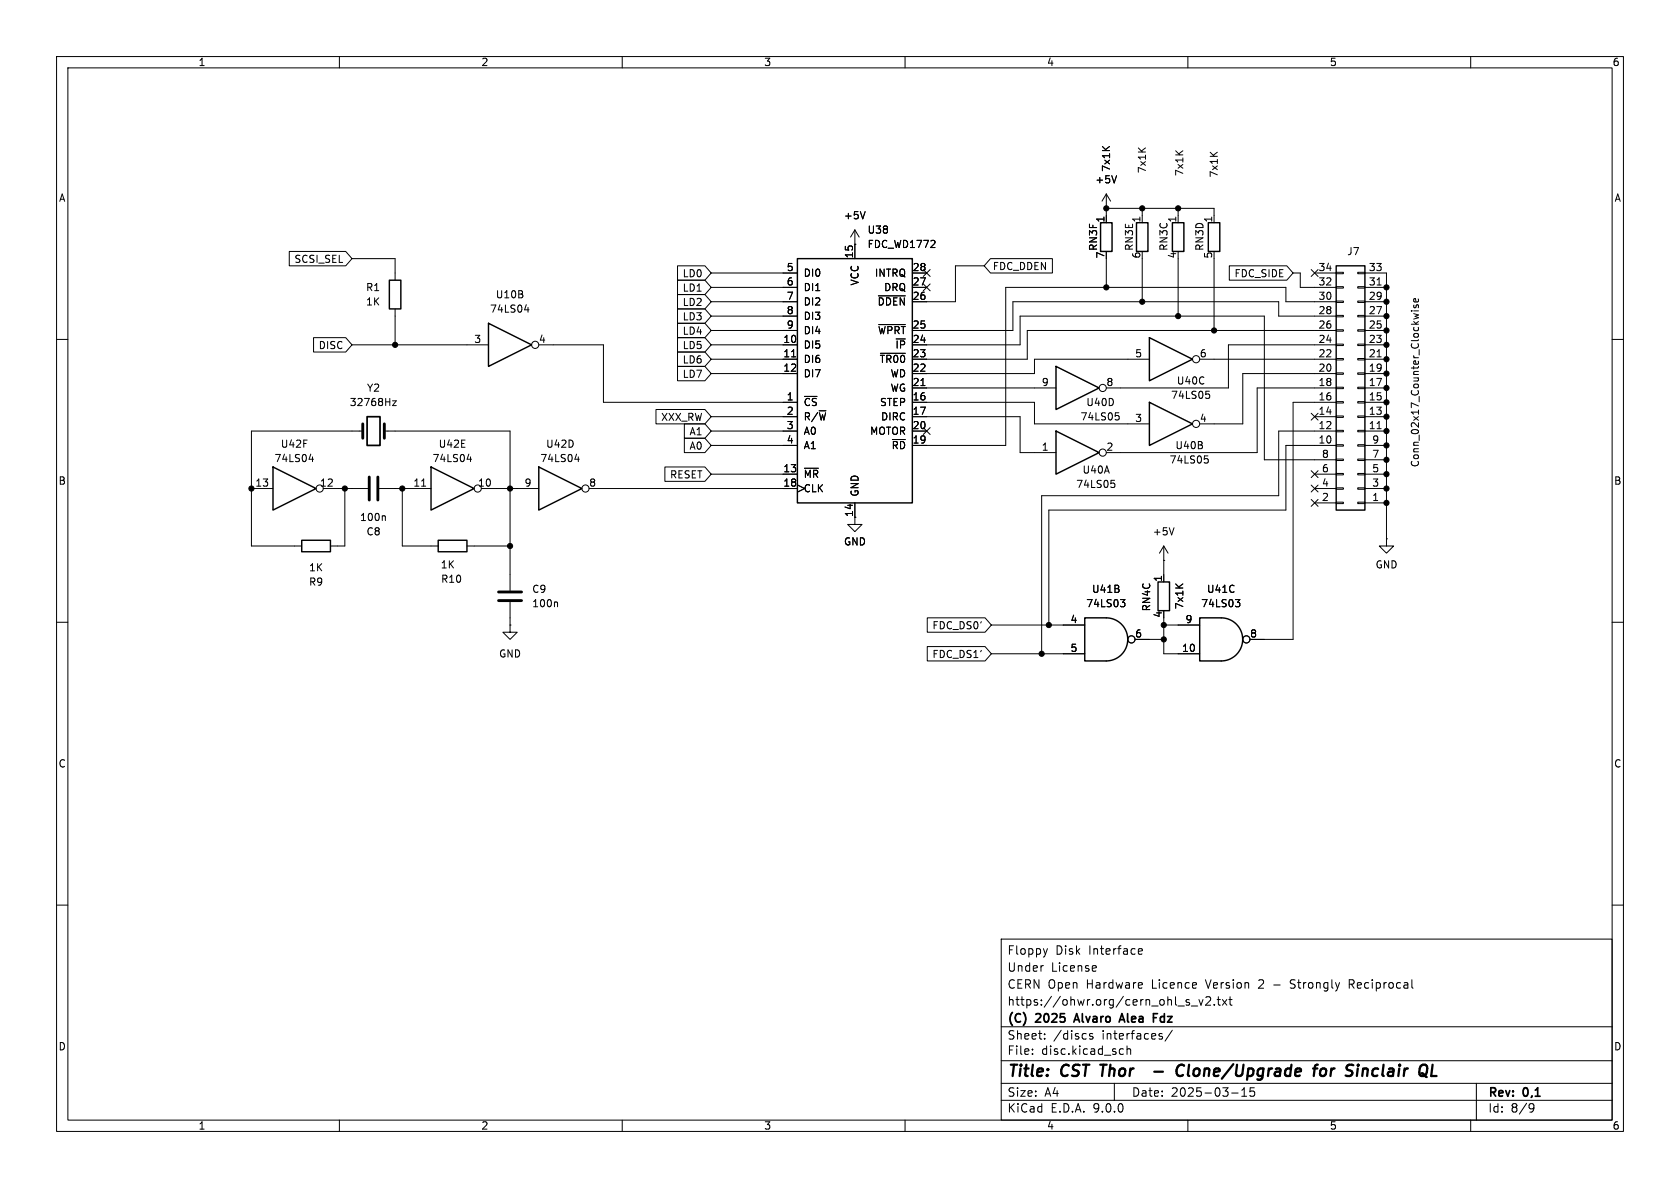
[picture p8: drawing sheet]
<svg xmlns="http://www.w3.org/2000/svg" width="297mm" height="210mm" viewBox="0 0 297 210" stroke-linecap="round" stroke-linejoin="round" font-family="sans-serif">
<g fill="none" stroke="#000" stroke-width=".18">
<path d="M10 10h277v190h-277zM12 12h273v186h-273zM60 10v2M110 10v2M160 10v2M210 10v2M260 10v2M152.9 37.4l-.4 1.3M195.6 36.8h.1M195.6 36.8h19v2.6M195.6 34.3v5.1M195.6 34.3l-.8 1.3"/>
<path d="M195.6 34.3l.7 1.3M197.4 31.1l-.4 1.2M201.9 36.8v2.6M208.3 36.8v2.6M51.1 44.4h10l1.1 1.3-1.1 1.3h-10zM55.4 59.7h5.7l1.1 1.3-1.1 1.2h-5.7zM62.2 45.7h7.6v3.8M69.8 54.6v6.4M92.7 54.8h.8M93.3 54.3v.9M119.8 59.7h4.8l1.1 1.3-1.1 1.2h-4.8zM119.8 52.1h4.8l1.1 1.2-1.1 1.3h-4.8z"/>
<path d="M119.8 49.5h4.8l1.1 1.3-1.1 1.3h-4.8zM119.8 54.6h4.8l1.1 1.3-1.1 1.3h-4.8zM119.8 57.1h4.8l1.1 1.3-1.1 1.3h-4.8zM119.8 47h4.8l1.1 1.3-1.1 1.2h-4.8zM125.7 58.4h15.3M125.7 55.9h15.3M125.7 53.3h15.3M125.7 50.8h15.3M125.7 48.3h15.3M151.1 43.2h.1M151.1 40.6l-.7 1.3M151.1 40.6l.8 1.3"/>
<path d="M151.1 40.6v5.1M155.3 52.3h4.7M155.3 57.4h4.7M161.3 50.8h2.5M161.3 48.3h2.5M163.2 50.2l1.2 1.2M163.2 47.7l1.2 1.2M164.4 50.2l-1.2 1.2M164.4 47.7l-1.2 1.2M174 47h-5.1v6.3h-7.6M175.1 45.7h11v2.6h-11l-1.1-1.3zM195.6 45.7v5.1"/>
<path d="M201.9 45.7v7.6M208.3 45.7v10.2M214.6 45.7v12.7M217.3 47h10.2l1.1 1.3-1.1 1.2h-10.2zM228.6 48.3h1.3v2.5h6.3M231.8 47.7l1.2 1.2M232.4 48.3h3.8M233 47.7l-1.2 1.2M236.2 58.3h1.3v.2h-1.3zM236.2 55.8h1.3v.2h-1.3zM236.2 53.2h1.3v.3h-1.3zM236.2 50.7h1.3v.2h-1.3z"/>
<path d="M236.2 48.1h1.3v.3h-1.3zM236.2 53.3h-8.9v-2.5h-49.5v27.9h-16.5M236.2 58.4h-54.6v5.1h-20.3M236.2 55.9h-10.1v-2.6h-47v5.1h-17.8M240 58.3h1.3v.2h-1.3zM240 55.8h1.3v.2h-1.3zM240 53.2h1.3v.3h-1.3zM240 50.7h1.3v.2h-1.3zM240 48.1h1.3v.3h-1.3zM241.3 58.4h3.8M241.3 55.9h3.8M241.3 53.3h3.8"/>
<path d="M241.3 50.8h3.8M241.3 48.3h3.8v47M243.4 50.4h.8M249.5 55h.1M249.9 55.4l.9 .3-.6 .2M249.9 55h.9M250 53.9l-.1 .3 .2 .2h.2l.1-.5h.3v.5M250.7 52.8l.1 .4-.2 .2-.6-.1v-.5h.2l.1 .6M10 60h2M62.2 61h24.2M64.1 76.2h-19.7v20.3h8.9M67.9 76.2h22.3v28.2"/>
<path d="M69.4 70.9h.7l-.7 .8h.7M95.2 61h11.5v10.1h34.3M116 72.4h8.6l1.1 1.3-1.1 1.2h-8.6zM119.8 64.8h4.8l1.1 1.2-1.1 1.3h-4.8zM119.8 62.2h4.8l1.1 1.3-1.1 1.3h-4.8zM121 77.5h3.6l1.1 1.2-1.1 1.3h-3.6zM121 74.9h3.6l1.1 1.3-1.1 1.3h-3.6zM125.7 78.7h15.3M125.7 76.2h15.3M125.7 73.7h15.3M125.7 66h15.3M125.7 63.5h15.3"/>
<path d="M125.7 61h15.3M139.9 63.1h.8M155.6 62.5h4.4M161.3 71.1h21.6v3.8h20.3M161.3 61h19v-5.1h43.2v25.4h12.7M161.3 76.2h2.5M161.3 73.7h19v6.3h6.4M161.3 68.6h25.4M162.8 68.2h.7M163.2 75.6l1.2 1.2M164.4 75.6l-1.2 1.2M197.2 73h.6"/>
<path d="M197.3 73.5h.3l.3 .2-.2 .5h-.4M203.2 63.5h-20.3v2.5h-21.6M212.1 63.5h24.1M213.2 69.2h.6M213.3 69.6h.3l.3 .3-.2 .5h-.4M231.8 73.1l1.2 1.2M232.4 73.7h3.8M233 73.1l-1.2 1.2M236.2 78.6h1.3v.3h-1.3zM236.2 76.1h1.3v.2h-1.3zM236.2 73.5h1.3v.3h-1.3zM236.2 71h1.3v.2h-1.3z"/>
<path d="M236.2 68.5h1.3v.2h-1.3zM236.2 65.9h1.3v.3h-1.3zM236.2 63.4h1.3v.2h-1.3zM236.2 60.8h1.3v.3h-1.3zM236.2 66h-16.5v8.9h-7.6M236.2 78.7h-8.9v11.5h-41.9v20.3M236.2 76.2h-10.1v11.4h-42v28M236.2 71.1h-7.6v41.9h-7.6M236.2 61h-19v7.6h-21.6M236.2 68.6h-14v11.4h-26.6M240 78.6h1.3v.3h-1.3zM240 76.1h1.3v.2h-1.3z"/>
<path d="M240 73.5h1.3v.3h-1.3zM240 71h1.3v.2h-1.3zM240 68.5h1.3v.2h-1.3zM240 65.9h1.3v.3h-1.3zM240 63.4h1.3v.2h-1.3zM240 60.8h1.3v.3h-1.3zM241.3 78.7h3.8M241.3 76.2h3.8M241.3 73.7h3.8M241.3 71.1h3.8M241.3 68.6h3.8M241.3 66h3.8"/>
<path d="M241.3 63.5h3.8M241.3 61h3.8M243.4 75.8h.8M243.4 63.1h.8M285 60h2M44.4 86.4h3.9M54.6 81.2h.8M55.2 80.8v.8M57.1 86.4h7.9M61 86.4v10.1h-2.6M67.1 86.4h9.1M67.9 91.2l.2 .2v.6"/>
<path d="M71.1 86.4v10.1h6.4M74.5 85.9h.8M82.5 96.5h7.7M82.6 81.2h.8M83.2 80.8v.8M85.1 86.4h10.1M101.6 81.2h.8M102.2 80.8v.8M104.1 86.4h36.9M117.5 82.5h7.1l1.1 1.3-1.1 1.3h-7.1zM125.7 83.8h15.3M141 85.7l1.2 .7-1.2 .6"/>
<path d="M142.2 82.8h2.5M151.1 88.9v3.8h1.3l-1.3 1.3-1.2-1.3h1.2M196.4 84.9h.6M196.6 85.4h.3l.2 .2-.1 .5-.4 .1M205.7 99.1h.1M205.7 96.5l-.7 1.3M205.7 96.5l.8 1.3M205.7 96.5v6.4M207.6 93.3l-.5 1.3M212.9 80.6h.6M213.1 81.1h.3l.2 .2-.1 .5-.4 .1M231.8 83.2l1.2 1.2"/>
<path d="M231.8 88.3l1.2 1.2M231.8 85.8l1.2 1.2M232.4 88.9h3.8M232.4 86.4h3.8M232.4 83.8h3.8M233 83.2l-1.2 1.2M233 88.3l-1.2 1.2M233 85.8l-1.2 1.2M236.2 88.8h1.3v.2h-1.3zM236.2 86.2h1.3v.3h-1.3zM236.2 83.7h1.3v.2h-1.3zM236.2 81.2h1.3v.2h-1.3z"/>
<path d="M240 88.8h1.3v.2h-1.3zM240 86.2h1.3v.3h-1.3zM240 83.7h1.3v.2h-1.3zM240 81.2h1.3v.2h-1.3zM241.3 88.9h3.8M241.3 86.4h3.8M241.3 83.8h3.8M241.3 81.3h3.8M245.1 95.3v1.2h1.3l-1.3 1.3-1.3-1.3h1.3M245.1 95.3h.1M10 110h2M90.2 110.5v1.3h1.2l-1.2 1.2-1.3-1.2h1.3"/>
<path d="M90.2 110.5h.1M90.2 106.4v4.1M98.4 106.4l.2 .2v.7M163.9 114.3h10.2l1.2 1.3-1.2 1.2h-10.2zM163.9 109.2h10.2l1.2 1.3-1.2 1.3h-10.2zM175.3 110.5h16.5M175.3 115.6h16.5M198.1 106h.8l-.5 .5 .4 .1 .1 .4-.3 .3h-.3M200.7 113h5M205.7 109.2v6.4h6.4M205.7 110.5h6.4M218.4 106h.8l-.4 .5 .3 .1 .1 .4-.3 .3h-.3"/>
<path d="M285 110h2M10 160h2M177 166h108v32h-108zM184.3 170.7h.2M185.2 167.7l-.4 1M193.6 170.7l.2 .4-.7 .1M193.7 171.6l-.1 .1M201.2 167.9l.3-.2h.2l.3 .2v.2l-.8 .1M201.2 168.5l.3 .2 .4-.1M201.7 173.7l.3 .4-.8 .1M201.9 174.6l-.2 .1M209.9 177.2l.3 .1 .1 .2-.2 .2h-.3"/>
<path d="M209.9 176.7l.3 .1M210.6 177.8h1.1M212 176.7l.3 1 .4-1M213.2 176.3l.5-.1 .3 .1v.3l-.9 1.1h.9M214.7 177.6v.1M215.2 176.7h.5M215.4 176.2v1.3l.3 .2M216.1 176.7l.8 1M216.9 176.7l-.8 1M217.2 176.7h.6M217.5 176.2v1.3l.3 .2M228.1 174.6l.2 .1"/>
<path d="M228.2 173.3l-.1 .2 .1 .3M238.5 174h.6M239.1 173.2h-.6v1.5M249.7 174.6l.1 .1M285 160h2M60 198v2M110 198v2M160 198v2M177 194.5h108M177 191.5h108M177 187.5h108M177 181.5h108"/>
<path d="M182.5 186.3v.1M182.5 185.5v.1M184.7 183.6v.1M184.7 182.8v.1M193.2 182.8l-.4-.1-.2 .2 .1 .2 .5 .2v.3h-.6M197 191.5v3M198.2 185.4l.4 .1M198.6 186.3l-.4 .1M199.2 185.5l.3-.1 .3 .1 .1 .9M199.2 184.9v1.5M205.1 183.2l.4 .1v.2l-.2 .2h-.3M205.1 182.7l.4 .1"/>
<path d="M207.2 182.1l-1.2 2M210 198v2M217.7 193.2h1.2M219.5 193.8h.9M219.5 192.7l.5-.4v1.5M221 192.3v.7l.2-.1h.5l.1 .6-.3 .3-.5-.1M260 198v2M261 191.5v6.5M271.2 195.4a1 1 0 0 1-.5 1.2h-.2M271.2 195.7l-.3 .3h-.3"/>
<circle cx="94.6" cy="61" r=".63"/>
<circle cx="194.9" cy="68.6" r=".63"/>
<circle cx="211.5" cy="74.9" r=".63"/>
<circle cx="211.5" cy="63.5" r=".63"/>
<circle cx="56.5" cy="86.4" r=".63"/>
<circle cx="84.5" cy="86.4" r=".63"/>
<circle cx="103.5" cy="86.4" r=".63"/>
<circle cx="194.9" cy="80" r=".63"/>
<circle cx="200" cy="113" r=".63"/>
<circle cx="220.3" cy="113" r=".63"/>
</g>
<path d="M204.1 189.4h1.5M209.3 188.4a.88 .88 0 0 0-1 0 .88 .88 0 0 0-.3 1 .69 .69 0 0 0 .3 .7 .69 .69 0 0 0 .8-.1M210.2 188.2l-.2 1.7 .3 .3M232.1 188.9h.8M233 188.2l-.4 .1-.1 .2-.2 1.7M233.5 189.1a.52 .52 0 0 1 .6-.2 .52 .52 0 0 1 .4 .4l-.1 .5a.55 .55 0 0 1-.5 .4 .55 .55 0 0 1-.6-.4zM235.4 188.9l-.2 1.3M235.8 188.9l-.5 .4M241.3 188.9l.4 .1 .1 .2-.1 1" fill="none" stroke="#000" stroke-width=".4"/>
<path d="M64.9 73.7h2.3v5h-2.3zM190.3 179.2l-.5 1.5M203.9 179.9h.5M203.9 179.2h.7M205.2 179.8v.7M190 180.3h.7M197.8 180.7l.5-1.5 .5 1.5M198 180.3h.7" fill="none" stroke="#000" stroke-width=".3"/>
<g fill="none" stroke="#000" stroke-width=".25">
<path d="M194.6 39.4h2v5.1h-2zM200.9 39.4h2v5.1h-2zM207.3 39.4h2v5.1h-2zM213.6 39.4h2v5.1h-2zM68.8 49.5h2.1v5.1h-2.1zM86.4 57.2l7.6 3.8-7.6 3.8zM141 45.7h20.3v43.2h-20.3zM203.2 59.7l7.6 3.8-7.6 3.8zM236.2 47h5.1v43.2h-5.1zM186.7 76.2l7.6 3.8-7.6 3.8zM186.7 64.8l7.6 3.8-7.6 3.8zM203.2 71.1l7.6 3.8-7.6 3.8z"/>
<path d="M48.3 82.6l7.6 3.8-7.6 3.8zM53.3 95.5h5.1v2h-5.1zM76.2 82.6l7.6 3.8-7.6 3.8zM77.5 95.5h5v2h-5zM95.2 82.6l7.7 3.8-7.7 3.8zM191.8 109.2h3.8a3.8 3.8 0 0 1 3.8 3.8 3.8 3.8 0 0 1-3.8 3.8h-3.8zM204.7 102.9h2.1v5.1h-2.1zM212.1 109.2h3.8a3.8 3.8 0 0 1 3.8 3.8 3.8 3.8 0 0 1-3.8 3.8h-3.8z"/>
</g>
<path d="M64.1 74.9v2.6M67.9 74.9v2.6M65.3 84.3v4.1M66.8 84.3v4.1M88.1 106.2h4.1M88.1 104.6h4.1" fill="none" stroke="#000" stroke-width=".51"/>
<g fill="#000" stroke="#000" stroke-width=".18">
<circle cx="195.6" cy="36.8" r=".46"/>
<circle cx="201.9" cy="36.8" r=".46"/>
<circle cx="208.3" cy="36.8" r=".46"/>
<circle cx="195.6" cy="50.8" r=".46"/>
<circle cx="201.9" cy="53.3" r=".46"/>
<circle cx="208.3" cy="55.9" r=".46"/>
<circle cx="214.6" cy="58.4" r=".46"/>
<circle cx="245.1" cy="55.9" r=".46"/>
<circle cx="245.1" cy="58.4" r=".46"/>
<circle cx="245.1" cy="53.3" r=".46"/>
<circle cx="245.1" cy="50.8" r=".46"/>
<circle cx="69.8" cy="61" r=".46"/>
<circle cx="245.1" cy="78.7" r=".46"/>
<circle cx="245.1" cy="71.1" r=".46"/>
<circle cx="245.1" cy="68.6" r=".46"/>
<circle cx="245.1" cy="73.7" r=".46"/>
<circle cx="245.1" cy="61" r=".46"/>
<circle cx="245.1" cy="66" r=".46"/>
<circle cx="245.1" cy="76.2" r=".46"/>
<circle cx="245.1" cy="63.5" r=".46"/>
<circle cx="44.4" cy="86.4" r=".46"/>
<circle cx="61" cy="86.4" r=".46"/>
<circle cx="71.1" cy="86.4" r=".46"/>
<circle cx="90.2" cy="96.5" r=".46"/>
<circle cx="90.2" cy="86.4" r=".46"/>
<circle cx="245.1" cy="81.3" r=".46"/>
<circle cx="245.1" cy="88.9" r=".46"/>
<circle cx="245.1" cy="86.4" r=".46"/>
<circle cx="245.1" cy="83.8" r=".46"/>
<circle cx="184.1" cy="115.6" r=".46"/>
<circle cx="185.4" cy="110.5" r=".46"/>
<circle cx="205.7" cy="113" r=".46"/>
<circle cx="205.7" cy="110.5" r=".46"/>
</g>
<g font-size="2.8">
<text x="178" y="190.9">Title:</text>
<text x="187.7" y="190.9">CST Thor</text>
<text x="211.2" y="190.9">Clone/Upgrade</text>
<text x="236.3" y="190.9">for</text>
<text x="242.8" y="190.9">Sinclair</text>
</g>
<g font-size="2.1">
<text x="178" y="172">Under</text>
<text x="178" y="169">Floppy</text>
<text x="185.8" y="172">License</text>
<text x="186.6" y="169">Disk</text>
<text x="192.5" y="169">Interface</text>
<text x="178" y="178">https://ohwr.org/cern_ohl_s_v2.txt</text>
<text x="178" y="175">CERN Open</text>
<text x="192.1" y="175">Hardware</text>
<text x="203.8" y="175">Licence</text>
<text x="213.5" y="175">Version</text>
<text x="222.9" y="175">2</text>
<text x="225.7" y="175">-</text>
<text x="228.8" y="175">Strongly</text>
<text x="239.3" y="175">Reciprocal</text>
<text x="178" y="184">Sheet:</text>
<text x="178" y="181.2">(C)</text>
<text x="183.2" y="181.2">2025</text>
<text x="186.2" y="184">/discs</text>
<text x="190.7" y="181.2">Alvaro</text>
<text x="194.9" y="184">interfaces/</text>
<text x="199.3" y="181.2">Alea</text>
<text x="205.8" y="181.2">Fdz</text>
<text x="178" y="186.7">File:</text>
<text x="184.1" y="186.7">disc.kicad_sch</text>
<text x="178" y="196.9">KiCad</text>
<text x="178" y="194.1">Size:</text>
<text x="184.7" y="194.1">A4</text>
<text x="185.7" y="196.9">E.D.A.</text>
<text x="193.3" y="196.9">9.0.0</text>
<text x="200" y="194.1">Date:</text>
<text x="207" y="194.1">2025-03-15</text>
<text x="263" y="194.3">Rev:</text>
<text x="263" y="196.9">Id:</text>
<text x="267.1" y="196.9">8/9</text>
<text x="269.4" y="194.3">0,1</text>
</g>
<g font-size="1.8">
<text x="35" y="11.9">1</text>
<text x="85" y="11.9">2</text>
<text x="135" y="11.9">3</text>
<text x="185" y="11.9">4</text>
<text x="235" y="11.9">5</text>
<text x="285" y="11.9">6</text>
<text x="10.3" y="35.9">A</text>
<text x="193.5" y="32.6">+5V</text>
<text x="196.4" y="30.5" transform="rotate(-90 196.4 30.5)">7x1K</text>
<text x="202.8" y="30.7" transform="rotate(-90 202.8 30.7)">7x1K</text>
<text x="209.4" y="31.2" transform="rotate(-90 209.4 31.2)">7x1K</text>
<text x="215.5" y="31.5" transform="rotate(-90 215.5 31.5)">7x1K</text>
<text x="285.3" y="35.9">A</text>
<text x="149.1" y="39">+5V</text>
<text x="153.3" y="41.5">U38</text>
<text x="195.3" y="39.4" transform="rotate(-90 195.3 39.4)">1</text>
<text x="201.7" y="39.4" transform="rotate(-90 201.7 39.4)">1</text>
<text x="208" y="39.4" transform="rotate(-90 208 39.4)">1</text>
<text x="214.4" y="39.4" transform="rotate(-90 214.4 39.4)">1</text>
<text x="51.9" y="46.7">SCSI_SEL</text>
<text x="150.9" y="45.8" transform="rotate(-90 150.9 45.8)">15</text>
<text x="153.3" y="44">FDC_WD1772</text>
<text x="175.4" y="47.9">FDC_DDEN</text>
<text x="194.2" y="44.4" transform="rotate(-90 194.2 44.4)">RN3F</text>
<text x="195.3" y="45.8" transform="rotate(-90 195.3 45.8)">7</text>
<text x="200.5" y="44.4" transform="rotate(-90 200.5 44.4)">RN3E</text>
<text x="201.7" y="45.8" transform="rotate(-90 201.7 45.8)">6</text>
<text x="206.6" y="44.4" transform="rotate(-90 206.6 44.4)">RN3C</text>
<text x="208" y="45.8" transform="rotate(-90 208 45.8)">4</text>
<text x="213" y="44.4" transform="rotate(-90 213 44.4)">RN3D</text>
<text x="214.4" y="45.8" transform="rotate(-90 214.4 45.8)">5</text>
<text x="238.1" y="45.3">J7</text>
<text x="64.6" y="51.7">R1</text>
<text x="87.6" y="52.9">U10B</text>
<text x="120.6" y="51.8">LD1</text>
<text x="120.6" y="49.2">LD0</text>
<text x="139" y="48">5</text>
<text x="139" y="50.5">6</text>
<text x="139" y="53.1">7</text>
<text x="142" y="49.1">DI0</text>
<text x="142" y="51.7">DI1</text>
<text x="152" y="50.6" transform="rotate(-90 152 50.6)">VCC</text>
<text x="154.6" y="49.1">INTRQ</text>
<text x="156.2" y="51.7">DRQ</text>
<text x="161.2" y="48">28</text>
<text x="161.2" y="50.5">27</text>
<text x="161.2" y="53.1">26</text>
<text x="218.1" y="49.2">FDC_SIDE</text>
<text x="233" y="53.1">30</text>
<text x="233" y="50.5">32</text>
<text x="233" y="48">34</text>
<text x="241.9" y="53.1">29</text>
<text x="241.9" y="50.5">31</text>
<text x="241.9" y="48">33</text>
<text x="64.6" y="54.2">1K</text>
<text x="86.5" y="55.5">74LS04</text>
<text x="120.6" y="54.3">LD2</text>
<text x="120.6" y="56.8">LD3</text>
<text x="120.6" y="59.4">LD4</text>
<text x="139" y="55.6">8</text>
<text x="139" y="58.2">9</text>
<text x="142" y="54.2">DI2</text>
<text x="142" y="56.7">DI3</text>
<text x="142" y="59.3">DI4</text>
<text x="155.1" y="54.2">~{DDEN}</text>
<text x="155.1" y="59.3">~{WPRT}</text>
<text x="161.2" y="58.2">25</text>
<text x="233" y="58.2">26</text>
<text x="233" y="55.6">28</text>
<text x="241.9" y="58.2">25</text>
<text x="241.9" y="55.6">27</text>
<text x="56.2" y="61.9">DISC</text>
<text x="83.7" y="60.7">3</text>
<text x="95.2" y="60.7">4</text>
<text x="120.6" y="61.9">LD5</text>
<text x="120.6" y="64.5">LD6</text>
<text x="138.4" y="60.7">10</text>
<text x="138.4" y="63.2">11</text>
<text x="138.4" y="65.8">12</text>
<text x="142" y="61.8">DI5</text>
<text x="142" y="64.4">DI6</text>
<text x="155.4" y="64.4">~{TR00}</text>
<text x="158.2" y="61.8">~{IP}</text>
<text x="161.2" y="60.7">24</text>
<text x="161.2" y="63.2">23</text>
<text x="161.2" y="65.8">22</text>
<text x="200.6" y="63.2">5</text>
<text x="212" y="63.2">6</text>
<text x="233" y="65.8">20</text>
<text x="233" y="63.2">22</text>
<text x="233" y="60.7">24</text>
<text x="241.9" y="65.8">19</text>
<text x="241.9" y="63.2">21</text>
<text x="241.9" y="60.7">23</text>
<text x="61.7" y="72">32768Hz</text>
<text x="64.8" y="69.4">Y2</text>
<text x="120.6" y="67">LD7</text>
<text x="139" y="70.9">1</text>
<text x="142" y="66.9">DI7</text>
<text x="142" y="72">~{CS}</text>
<text x="155.5" y="72">STEP</text>
<text x="157.3" y="66.9">WD</text>
<text x="157.3" y="69.4">WG</text>
<text x="161.2" y="68.3">21</text>
<text x="161.2" y="70.9">16</text>
<text x="184.1" y="68.3">9</text>
<text x="192" y="72">U40D</text>
<text x="195.5" y="68.3">8</text>
<text x="206.9" y="70.7">74LS05</text>
<text x="208" y="68.2">U40C</text>
<text x="233" y="70.9">16</text>
<text x="233" y="68.3">18</text>
<text x="241.9" y="70.9">15</text>
<text x="241.9" y="68.3">17</text>
<text x="116.8" y="74.6">XXX_RW</text>
<text x="121.8" y="77.2">A1</text>
<text x="139" y="73.4">2</text>
<text x="139" y="75.9">3</text>
<text x="142" y="74.5">R/~{W}</text>
<text x="142" y="77.1">A0</text>
<text x="153.7" y="77.1">MOTOR</text>
<text x="155.7" y="74.5">DIRC</text>
<text x="161.2" y="73.4">17</text>
<text x="161.2" y="75.9">20</text>
<text x="190.9" y="74.5">74LS05</text>
<text x="200.6" y="74.7">3</text>
<text x="212" y="74.7">4</text>
<text x="233" y="75.9">12</text>
<text x="233" y="73.4">14</text>
<text x="241.9" y="75.9">11</text>
<text x="241.9" y="73.4">13</text>
<text x="48.4" y="81.9">74LS04</text>
<text x="49.5" y="79.3">U42F</text>
<text x="76.4" y="81.9">74LS04</text>
<text x="77.5" y="79.3">U42E</text>
<text x="95.4" y="81.9">74LS04</text>
<text x="96.4" y="79.3">U42D</text>
<text x="121.8" y="79.7">A0</text>
<text x="138.4" y="83.6">13</text>
<text x="139" y="78.5">4</text>
<text x="142" y="79.6">A1</text>
<text x="157.5" y="79.6">~{RD}</text>
<text x="161.2" y="78.5">19</text>
<text x="184.1" y="79.8">1</text>
<text x="191.3" y="83.9">U40A</text>
<text x="195.5" y="79.8">2</text>
<text x="206.7" y="82.1">74LS05</text>
<text x="207.7" y="79.6">U40B</text>
<text x="233" y="78.5">10</text>
<text x="233.6" y="83.6">6</text>
<text x="233.6" y="81">8</text>
<text x="242.5" y="83.6">5</text>
<text x="242.5" y="81">7</text>
<text x="242.5" y="78.5">9</text>
<text x="251.1" y="82.7" transform="rotate(-90 251.1 82.7)">Conn_02x17_Counter_Clockwise</text>
<text x="10.3" y="85.9">B</text>
<text x="45" y="86.1">13</text>
<text x="56.5" y="86.1">12</text>
<text x="73" y="86.1">11</text>
<text x="84.4" y="86.1">10</text>
<text x="92.6" y="86.1">9</text>
<text x="104.1" y="86.1">8</text>
<text x="118.4" y="84.8">RESET</text>
<text x="138.4" y="86.1">18</text>
<text x="142" y="84.7">~{MR}</text>
<text x="142" y="87.2">CLK</text>
<text x="152" y="87.9" transform="rotate(-90 152 87.9)">GND</text>
<text x="190.2" y="86.5">74LS05</text>
<text x="233.6" y="88.6">2</text>
<text x="233.6" y="86.1">4</text>
<text x="242.5" y="88.6">1</text>
<text x="242.5" y="86.1">3</text>
<text x="285.3" y="85.9">B</text>
<text x="63.5" y="92.3">100n</text>
<text x="64.7" y="94.8">C8</text>
<text x="150.9" y="91.5" transform="rotate(-90 150.9 91.5)">14</text>
<text x="203.7" y="94.8">+5V</text>
<text x="54.5" y="101.2">1K</text>
<text x="77.8" y="100.7">1K</text>
<text x="149.1" y="96.6">GND</text>
<text x="243.1" y="100.7">GND</text>
<text x="54.5" y="103.7">R9</text>
<text x="77.9" y="103.2">R10</text>
<text x="94" y="105">C9</text>
<text x="94" y="107.5">100n</text>
<text x="191.9" y="107.5">74LS03</text>
<text x="193" y="105">U41B</text>
<text x="205.5" y="102.9" transform="rotate(-90 205.5 102.9)">1</text>
<text x="209.4" y="107.8" transform="rotate(-90 209.4 107.8)">7x1K</text>
<text x="212.3" y="107.5">74LS03</text>
<text x="213.3" y="105">U41C</text>
<text x="164.7" y="111.4">FDC_DS0'</text>
<text x="189.2" y="110.2">4</text>
<text x="200.6" y="112.8">6</text>
<text x="203.6" y="108.2" transform="rotate(-90 203.6 108.2)">RN4C</text>
<text x="205.5" y="109.3" transform="rotate(-90 205.5 109.3)">4</text>
<text x="209.5" y="110.2">9</text>
<text x="220.9" y="112.8">8</text>
<text x="88.1" y="116.4">GND</text>
<text x="164.7" y="116.5">FDC_DS1'</text>
<text x="189.2" y="115.3">5</text>
<text x="208.9" y="115.3">10</text>
<text x="10.3" y="135.9">C</text>
<text x="285.3" y="135.9">C</text>
<text x="10.3" y="185.9">D</text>
<text x="285.3" y="185.9">D</text>
<text x="35" y="199.9">1</text>
<text x="85" y="199.9">2</text>
<text x="135" y="199.9">3</text>
<text x="185" y="199.9">4</text>
<text x="235" y="199.9">5</text>
<text x="285" y="199.9">6</text>
</g>
</svg>
